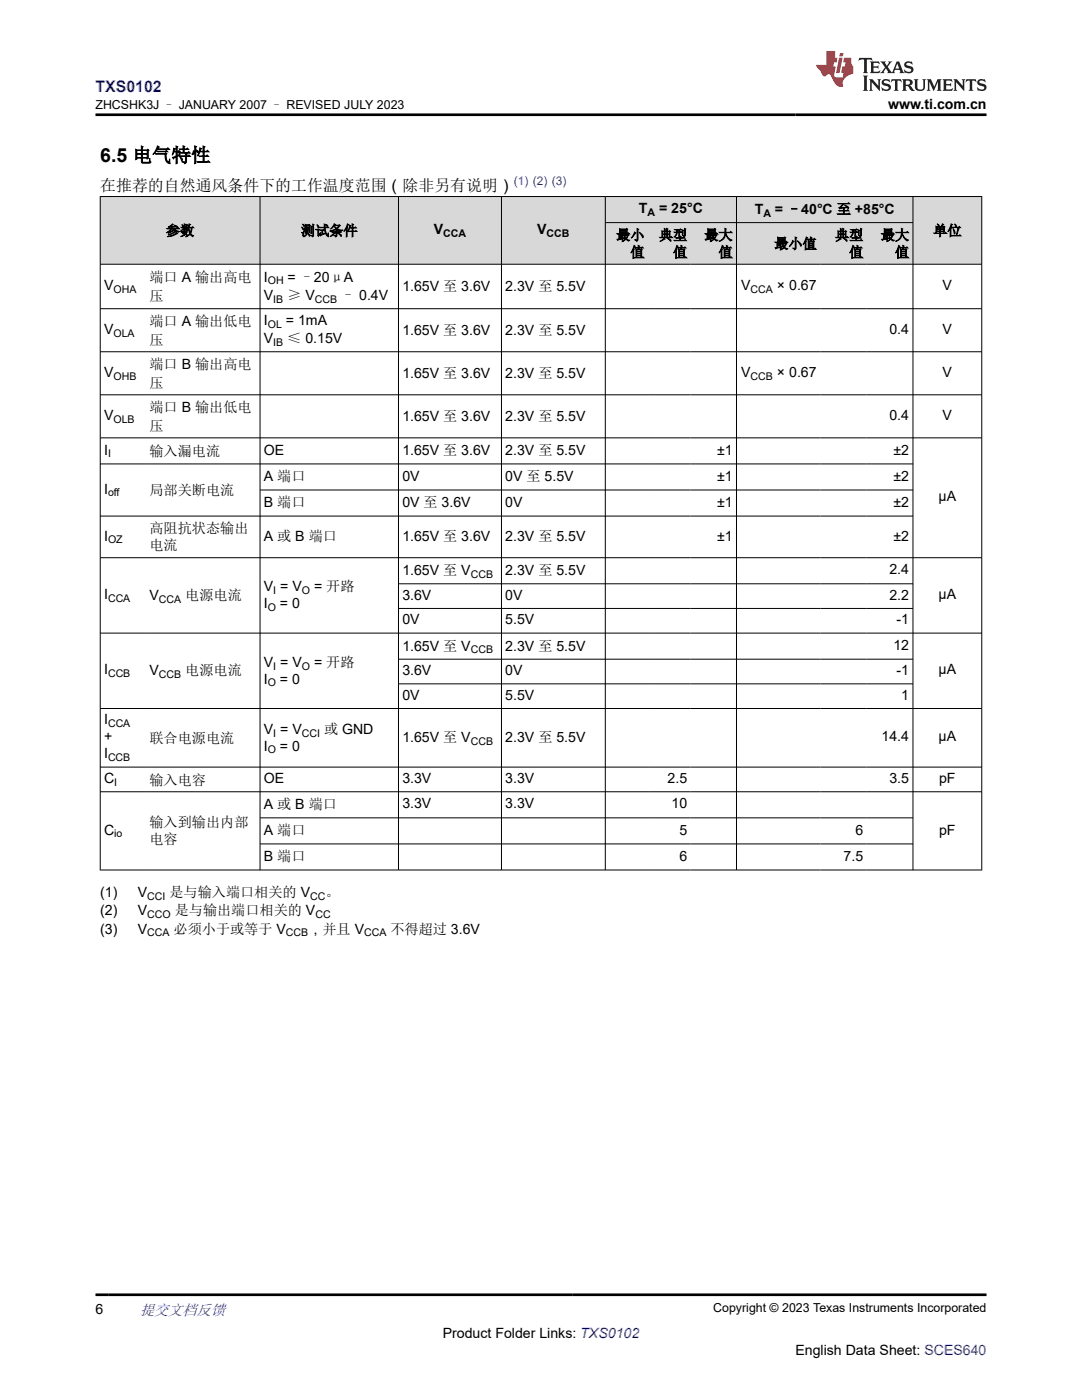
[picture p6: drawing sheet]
<svg xmlns="http://www.w3.org/2000/svg" width="216mm" height="279mm" viewBox="0 0 216 279" stroke-linecap="round" stroke-linejoin="round" font-family="sans-serif">
<g fill="#d8d8d8">
<path d="M20 39.2h175.9v5.2h-175.9z" fill-rule="evenodd"/>
<path d="M20.1 39.3h31.7v13.4h-31.7z" fill-rule="evenodd"/>
<path d="M52 39.3h27.5v13.4h-27.5z" fill-rule="evenodd"/>
<path d="M79.6 39.3h20.4v13.4h-20.4z" fill-rule="evenodd"/>
<path d="M100.1 39.3h20.6v13.4h-20.6z" fill-rule="evenodd"/>
<path d="M120.8 39.3h26.1v5.1h-26.1z" fill-rule="evenodd"/>
<path d="M147 39.3h35.1v5.1h-35.1z" fill-rule="evenodd"/>
<path d="M182.2 39.3h13.6v13.4h-13.6z" fill-rule="evenodd"/>
<path d="M120.8 44.5h8.5v8.2h-8.5z" fill-rule="evenodd"/>
<path d="M129.3 44.5h8.5v8.2h-8.5z" fill-rule="evenodd"/>
<path d="M137.8 44.5h9.1v8.2h-9.1z" fill-rule="evenodd"/>
<path d="M147 44.5h16.7v8.2h-16.7z" fill-rule="evenodd"/>
<path d="M163.7 44.5h9.3v8.2h-9.3z" fill-rule="evenodd"/>
<path d="M173 44.5h9.1v8.2h-9.1z" fill-rule="evenodd"/>
</g>
<g fill="none" stroke="#000" stroke-width=".2">
<path d="M19.9 39.2h176.1M20 39.2v134.5M51.9 39.2v134.5M79.5 39.2v134.5M100.1 39.2v134.5M120.8 39.2v134.5M147 39.2v134.5M182.2 39.2v134.5M195.9 39.2v134.5M19.9 52.7h176.1M120.8 44.4h61.4M19.9 61.6h176.1"/>
<path d="M19.9 70.2h176.1M19.9 78.8h176.1M19.9 87.4h176.1M19.9 92.6h162.3M51.9 97.8h130.3M19.9 111.3h176.1M19.9 103h162.3M79.5 116.5h102.7M19.9 126.4h176.1M79.5 121.4h102.7M79.5 131.6h102.7M79.5 136.5h102.7"/>
<path d="M19.9 141.4h176.1M19.9 153.1h176.1M19.9 158h176.1M19.9 173.6h176.1M51.9 163.2h130.3M51.9 168.4h130.3"/>
</g>
<path d="M171.5 11.6l-.2 .5 .5-.2h.6v.1v2.2l-.2 .4h1l-.2-.4v-2.2v-.1h.5l.5 .2-.1-.5zM173.6 12.3l.2 .4v1.5l-.2 .4h1.9l.1-.6a1.08 1.08 0 0 1-1.3 .2v-.7h.6l.4 .2v-.7l-.4 .2h-.6v-.5l.2-.2a1 1 0 0 1 1 .3l-.1-.5zM175.7 12.3l.9 1.1-1 1.2h.9l-.2-.2 .5-.8 .4 .8-.2 .2h1.6l-.2-.2 .2-.5h.9l.1 .5-.1 .2h.9l-.2-.3-.8-2h-.5l-.9 2.2-.9-1.1 .9-1.1h-.8l.2 .2-.4 .6-.4-.6 .2-.2zM179 12.7l.4 1h-.7zM180.7 12.4a.65 .65 0 0 0-.2 .7 .65 .65 0 0 0 .6 .5l.6 .1 .1 .3a.79 .79 0 0 1-.7 .4 .79 .79 0 0 1-.7-.5l.1 .7 .2-.1a.93 .93 0 0 0 1.1 .1 .93 .93 0 0 0 .4-1 1.46 1.46 0 0 0-1.2-.6l-.1-.3a1.09 1.09 0 0 1 1.2 .2l-.2-.6-.1 .1-.5-.2zM172.2 15.1l.2 .4v2.2l-.2 .4h1l-.2-.4v-2.2l.2-.4zM173.4 15.8l.2 .4v1.5l-.2 .4h.8l-.3-.4 .1-1.3 1.6 1.8v-2l.2-.4h-.7l.1 .2 .1 1.1-1.2-1.3zM176.2 15.9a.65 .65 0 0 0-.2 .8 .65 .65 0 0 0 .6 .4l.6 .2 .1 .2a.79 .79 0 0 1-.7 .4 .79 .79 0 0 1-.7-.5l.1 .7 .2-.1a.93 .93 0 0 0 1.1 .1 .93 .93 0 0 0 .4-.9 1.46 1.46 0 0 0-1.2-.6l-.1-.4a1.09 1.09 0 0 1 1.2 .2l-.1-.6-.2 .1-.5-.1zM177.9 15.8l-.1 .6a.63 .63 0 0 1 .8-.3v1.6l-.3 .4h1l-.2-.4v-1.6a.66 .66 0 0 1 .8 .3l-.1-.6zM180 15.8l.2 .4v1.5l-.2 .4h1l-.2-.2-.1-.7h.5l.1 .2a.79 .79 0 0 0 1.2 .6l-1-.9a.61 .61 0 0 0 .6-.6 .61 .61 0 0 0-.5-.7zM180.8 16.1h.1a.47 .47 0 0 1 .5 .1 .47 .47 0 0 1 .1 .5l-.1 .1-.7 .1zM182.3 15.8l.2 .2a2.27 2.27 0 0 0 .4 2 1.04 1.04 0 0 0 1.7-.7v-1.3l.2-.2h-.8l.2 .4v1.1a.6 .6 0 0 1-.6 .6 .6 .6 0 0 1-.6-.6v-1.1l.3-.4zM184.9 15.8l.2 .4v1.5l-.2 .4h.8l-.3-.4v-1.4l.9 1.9 .9-1.9v1.4l-.3 .4h1l-.2-.4v-1.5l.2-.4h-.8l-.7 1.5-.6-1.5zM188.1 15.8l.2 .4v1.5l-.2 .4h1.9l.1-.6a1.09 1.09 0 0 1-1.3 .2v-.7h.6l.4 .2v-.6l-.4 .2h-.6v-.6l.2-.1a1.01 1.01 0 0 1 1 .3l-.1-.6zM190.2 15.8l.3 .4v1.5l-.3 .4h.8l-.2-.4v-1.3l1.6 1.8v-2l.2-.4h-.7l.2 .2v1.1l-1.2-1.3zM192.8 15.8l-.1 .6a.63 .63 0 0 1 .8-.3v1.6l-.3 .4h1l-.2-.4v-1.6a.66 .66 0 0 1 .8 .3l-.1-.6zM195.2 15.9a.65 .65 0 0 0-.2 .8 .65 .65 0 0 0 .6 .4l.6 .2 .2 .2a.79 .79 0 0 1-.7 .4 .79 .79 0 0 1-.7-.5l.1 .7 .2-.1a.93 .93 0 0 0 1 .1 .93 .93 0 0 0 .5-.9 1.46 1.46 0 0 0-1.3-.6v-.4a1.09 1.09 0 0 1 1.2 .2l-.2-.6-.2 .1-.5-.1z" fill="#231f20"/>
<path d="M164.9 10.2v2.8h-2l.1 .3 .8 1a.95 .95 0 0 0 1 .9 .59 .59 0 0 1 .5-.4 .59 .59 0 0 1 .5 .4l.4 .7a1.59 1.59 0 0 0 2.1 1.4 1.61 1.61 0 0 1 1-2.3l1-.3-.1-1.5a1.59 1.59 0 0 1-.3-1.7h-1.5l-.2 .9h.6l-.2 .9h-.5l-.2 1v.2l.4 .1-.1 .9h-.7a.73 .73 0 0 1-1-.7l.3-1.5h-.5l.1-.9h.5l.2-.9h-.5v-1.3zM167.4 11.5l-.6 3.1h.7l.6-3.1zM167.6 10.6l-.1 .6h.7l.1-.6z" fill="#ed1c24"/>
<path d="M19 22.9h177.8M19 258.4h177.8" fill="none" stroke="#000" stroke-width=".53"/>
<text font-size="3.9" x="20" y="32.3">6.5 电气特性</text>
<text font-size="3.2" fill="#00f" x="19" y="18.3">TXS0102</text>
<text font-size="3.2" x="20" y="38.1">在推荐的自然通风条件下的工作温度范围（除非另有说明）</text>
<text font-size="3" fill="#00f" x="27.9" y="262.4">提交文档反馈</text>
<g font-size="2.8">
<text x="177.2" y="21.7">www.ti.com.cn</text>
<text x="33.1" y="47">参数</text>
<text x="60.1" y="47">测试条件</text>
<text x="86.6" y="46.7">V</text>
<text x="107.2" y="46.7">V</text>
<text x="123" y="47.9">最小</text>
<text x="127.5" y="42.6">T</text>
<text x="131.5" y="47.9">典型</text>
<text x="131.5" y="42.6">= 25°C</text>
<text x="140.5" y="47.9">最大</text>
<text x="150.6" y="42.7">T</text>
<text x="154.6" y="42.7">= –40°C 至 +85°C</text>
<text x="166.6" y="47.9">典型</text>
<text x="175.8" y="47.9">最大</text>
<text x="186.2" y="47">单位</text>
<text x="125.8" y="51.3">值</text>
<text x="134.3" y="51.3">值</text>
<text x="143.4" y="51.3">值</text>
<text x="154.5" y="49.6">最小值</text>
<text x="169.4" y="51.3">值</text>
<text x="178.6" y="51.3">值</text>
<text x="20.8" y="57.9">V</text>
<text x="29.8" y="56.4">端口 A 输出高电</text>
<text x="52.7" y="56.2">I</text>
<text x="52.7" y="59.9">V</text>
<text x="57.3" y="59.9">≥ V</text>
<text x="57.4" y="56.2">= –20μA</text>
<text x="68.1" y="59.9">– 0.4V</text>
<text x="80.3" y="58">1.65V 至 3.6V</text>
<text x="100.8" y="58">2.3V 至 5.5V</text>
<text x="147.9" y="57.9">V</text>
<text x="155" y="57.9">× 0.67</text>
<text x="188.1" y="57.9">V</text>
<text x="29.8" y="60">压</text>
<text x="29.8" y="65.1">端口 A 输出低电</text>
<text x="52.7" y="64.8">I</text>
<text x="57" y="64.8">= 1mA</text>
<text x="20.8" y="66.6">V</text>
<text x="29.8" y="68.8">压</text>
<text x="52.7" y="68.5">V</text>
<text x="57.3" y="68.5">≤ 0.15V</text>
<text x="80.3" y="66.8">1.65V 至 3.6V</text>
<text x="100.8" y="66.8">2.3V 至 5.5V</text>
<text x="177.5" y="66.6">0.4</text>
<text x="188.1" y="66.6">V</text>
<text x="20.8" y="75.2">V</text>
<text x="29.8" y="73.7">端口 B 输出高电</text>
<text x="29.8" y="77.3">压</text>
<text x="80.3" y="75.4">1.65V 至 3.6V</text>
<text x="100.8" y="75.4">2.3V 至 5.5V</text>
<text x="147.9" y="75.2">V</text>
<text x="155" y="75.2">× 0.67</text>
<text x="188.1" y="75.2">V</text>
<text x="20.8" y="83.8">V</text>
<text x="29.8" y="82.3">端口 B 输出低电</text>
<text x="80.3" y="84">1.65V 至 3.6V</text>
<text x="100.8" y="84">2.3V 至 5.5V</text>
<text x="177.5" y="83.8">0.4</text>
<text x="188.1" y="83.8">V</text>
<text x="29.8" y="85.9">压</text>
<text x="20.8" y="90.7">I</text>
<text x="29.8" y="91">输入漏电流</text>
<text x="52.7" y="90.7">OE</text>
<text x="80.3" y="90.9">1.65V 至 3.6V</text>
<text x="80.3" y="95.9">0V</text>
<text x="100.8" y="90.9">2.3V 至 5.5V</text>
<text x="143.1" y="90.7">±1</text>
<text x="143.1" y="95.9">±1</text>
<text x="178.3" y="90.7">±2</text>
<text x="178.3" y="95.9">±2</text>
<text x="20.8" y="98.5">I</text>
<text x="29.8" y="98.8">局部关断电流</text>
<text x="52.7" y="101.3">B 端口</text>
<text x="52.7" y="96.1">A 端口</text>
<text x="80.3" y="101.3">0V 至 3.6V</text>
<text x="100.8" y="96.1">0V 至 5.5V</text>
<text x="100.8" y="101.1">0V</text>
<text x="143.1" y="101.1">±1</text>
<text x="178.3" y="101.1">±2</text>
<text x="187.3" y="100.1">µA</text>
<text x="20.8" y="107.9">I</text>
<text x="29.8" y="106.5">高阻抗状态输出</text>
<text x="143.1" y="107.9">±1</text>
<text x="178.3" y="107.9">±2</text>
<text x="29.8" y="109.9">电流</text>
<text x="52.7" y="108">A 或 B 端口</text>
<text x="80.3" y="108">1.65V 至 3.6V</text>
<text x="100.8" y="108">2.3V 至 5.5V</text>
<text x="20.8" y="119.6">I</text>
<text x="29.8" y="119.7">V</text>
<text x="37" y="119.7">电源电流</text>
<text x="52.7" y="118">V = V</text>
<text x="62.7" y="118">= 开路</text>
<text x="80.3" y="114.8">1.65V 至 V</text>
<text x="80.3" y="119.7">3.6V</text>
<text x="100.8" y="114.8">2.3V 至 5.5V</text>
<text x="100.8" y="119.7">0V</text>
<text x="177.5" y="114.6">2.4</text>
<text x="177.5" y="119.7">2.2</text>
<text x="187.3" y="119.6">µA</text>
<text x="52.7" y="121.4">I</text>
<text x="55.9" y="121.4">= 0</text>
<text x="80.3" y="124.6">0V</text>
<text x="100.8" y="124.6">5.5V</text>
<text x="178.9" y="124.6">-1</text>
<text x="80.3" y="129.8">1.65V 至 V</text>
<text x="100.8" y="129.8">2.3V 至 5.5V</text>
<text x="178.3" y="129.7">12</text>
<text x="20.8" y="134.6">I</text>
<text x="29.8" y="134.7">V</text>
<text x="37" y="134.7">电源电流</text>
<text x="52.7" y="133.1">V = V</text>
<text x="52.7" y="136.4">I</text>
<text x="55.9" y="136.4">= 0</text>
<text x="62.7" y="133.1">= 开路</text>
<text x="80.3" y="134.7">3.6V</text>
<text x="100.8" y="134.7">0V</text>
<text x="178.9" y="134.7">-1</text>
<text x="187.3" y="134.6">µA</text>
<text x="80.3" y="139.7">0V</text>
<text x="100.8" y="139.7">5.5V</text>
<text x="179.8" y="139.7">1</text>
<text x="20.8" y="148">+</text>
<text x="20.8" y="144.6">I</text>
<text x="29.8" y="148.3">联合电源电流</text>
<text x="52.7" y="146.4">V = V</text>
<text x="52.7" y="149.8">I</text>
<text x="55.9" y="149.8">= 0</text>
<text x="64.7" y="146.4">或 GND</text>
<text x="80.3" y="148.1">1.65V 至 V</text>
<text x="100.8" y="148.1">2.3V 至 5.5V</text>
<text x="175.9" y="148">14.4</text>
<text x="187.3" y="148">µA</text>
<text x="20.8" y="151.4">I</text>
<text x="20.8" y="156.3">C</text>
<text x="29.8" y="156.6">输入电容</text>
<text x="52.7" y="156.3">OE</text>
<text x="52.7" y="161.5">A 或 B 端口</text>
<text x="80.3" y="156.3">3.3V</text>
<text x="80.3" y="161.3">3.3V</text>
<text x="100.8" y="156.3">3.3V</text>
<text x="100.8" y="161.3">3.3V</text>
<text x="133.2" y="156.3">2.5</text>
<text x="134" y="161.3">10</text>
<text x="177.5" y="156.3">3.5</text>
<text x="187.4" y="156.3">pF</text>
<text x="20.8" y="166.6">C</text>
<text x="29.8" y="165.1">输入到输出内部</text>
<text x="52.7" y="166.7">A 端口</text>
<text x="135.6" y="166.6">5</text>
<text x="170.7" y="166.6">6</text>
<text x="187.4" y="166.6">pF</text>
<text x="29.8" y="168.5">电容</text>
<text x="52.7" y="171.9">B 端口</text>
<text x="135.6" y="171.8">6</text>
<text x="168.3" y="171.8">7.5</text>
<text x="20" y="179">(1)</text>
<text x="27.5" y="179">V</text>
<text x="33.8" y="179">是与输入端口相关的 V</text>
<text x="64.9" y="179">。</text>
<text x="20" y="182.6">(2)</text>
<text x="27.5" y="182.6">V</text>
<text x="34.9" y="182.6">是与输出端口相关的 V</text>
<text x="20" y="186.3">(3)</text>
<text x="27.5" y="186.3">V</text>
<text x="34.6" y="186.3">必须小于或等于 V</text>
<text x="61.5" y="186.3">，并且 V</text>
<text x="77.9" y="186.3">不得超过 3.6V</text>
<text x="19" y="262.1">6</text>
<text x="88.3" y="266.9">Product Folder Links: TXS0102</text>
<text x="158.7" y="270.3">English Data Sheet: SCES640</text>
</g>
<g font-size="2.5">
<text x="19.1" y="21.8">ZHCSHK3J – JANUARY 2007 – REVISED JULY 2023</text>
<text x="142.3" y="261.8">Copyright © 2023 Texas Instruments Incorporated</text>
</g>
<text font-size="2.4" fill="#00f" x="102.6" y="37">(1) (2) (3)</text>
<g font-size="2.1">
<text x="88.4" y="47.3">CCA</text>
<text x="109.1" y="47.3">CCB</text>
<text x="129.2" y="43.1">A</text>
<text x="152.3" y="43.3">A</text>
<text x="22.6" y="58.5">OHA</text>
<text x="53.4" y="56.8">OH</text>
<text x="149.8" y="58.5">CCA</text>
<text x="53.4" y="65.4">OL</text>
<text x="54.5" y="60.4">IB</text>
<text x="62.8" y="60.4">CCB</text>
<text x="22.6" y="67.2">OLA</text>
<text x="54.5" y="69">IB</text>
<text x="22.6" y="75.8">OHB</text>
<text x="149.8" y="75.8">CCB</text>
<text x="22.6" y="84.4">OLB</text>
<text x="21.6" y="91.3">I</text>
<text x="21.6" y="99.1">off</text>
<text x="21.6" y="108.4">OZ</text>
<text x="54.5" y="118.6">I</text>
<text x="60.2" y="118.6">O</text>
<text x="93.9" y="115.3">CCB</text>
<text x="21.6" y="120.1">CCA</text>
<text x="31.7" y="120.3">CCA</text>
<text x="53.4" y="122">O</text>
<text x="93.9" y="130.4">CCB</text>
<text x="21.6" y="135.2">CCB</text>
<text x="31.7" y="135.3">CCB</text>
<text x="53.4" y="137">O</text>
<text x="54.5" y="133.6">I</text>
<text x="60.2" y="133.6">O</text>
<text x="21.6" y="145.2">CCA</text>
<text x="54.5" y="147">I</text>
<text x="60.2" y="147">CCI</text>
<text x="93.9" y="148.7">CCB</text>
<text x="21.6" y="151.9">CCB</text>
<text x="53.4" y="150.4">O</text>
<text x="22.8" y="156.8">I</text>
<text x="22.8" y="167.1">io</text>
<text x="29.4" y="179.5">CCI</text>
<text x="61.9" y="179.5">CC</text>
<text x="29.4" y="183.2">CCO</text>
<text x="62.9" y="183.2">CC</text>
<text x="29.4" y="186.9">CCA</text>
<text x="57.1" y="186.9">CCB</text>
<text x="72.7" y="186.9">CCA</text>
</g>
</svg>
